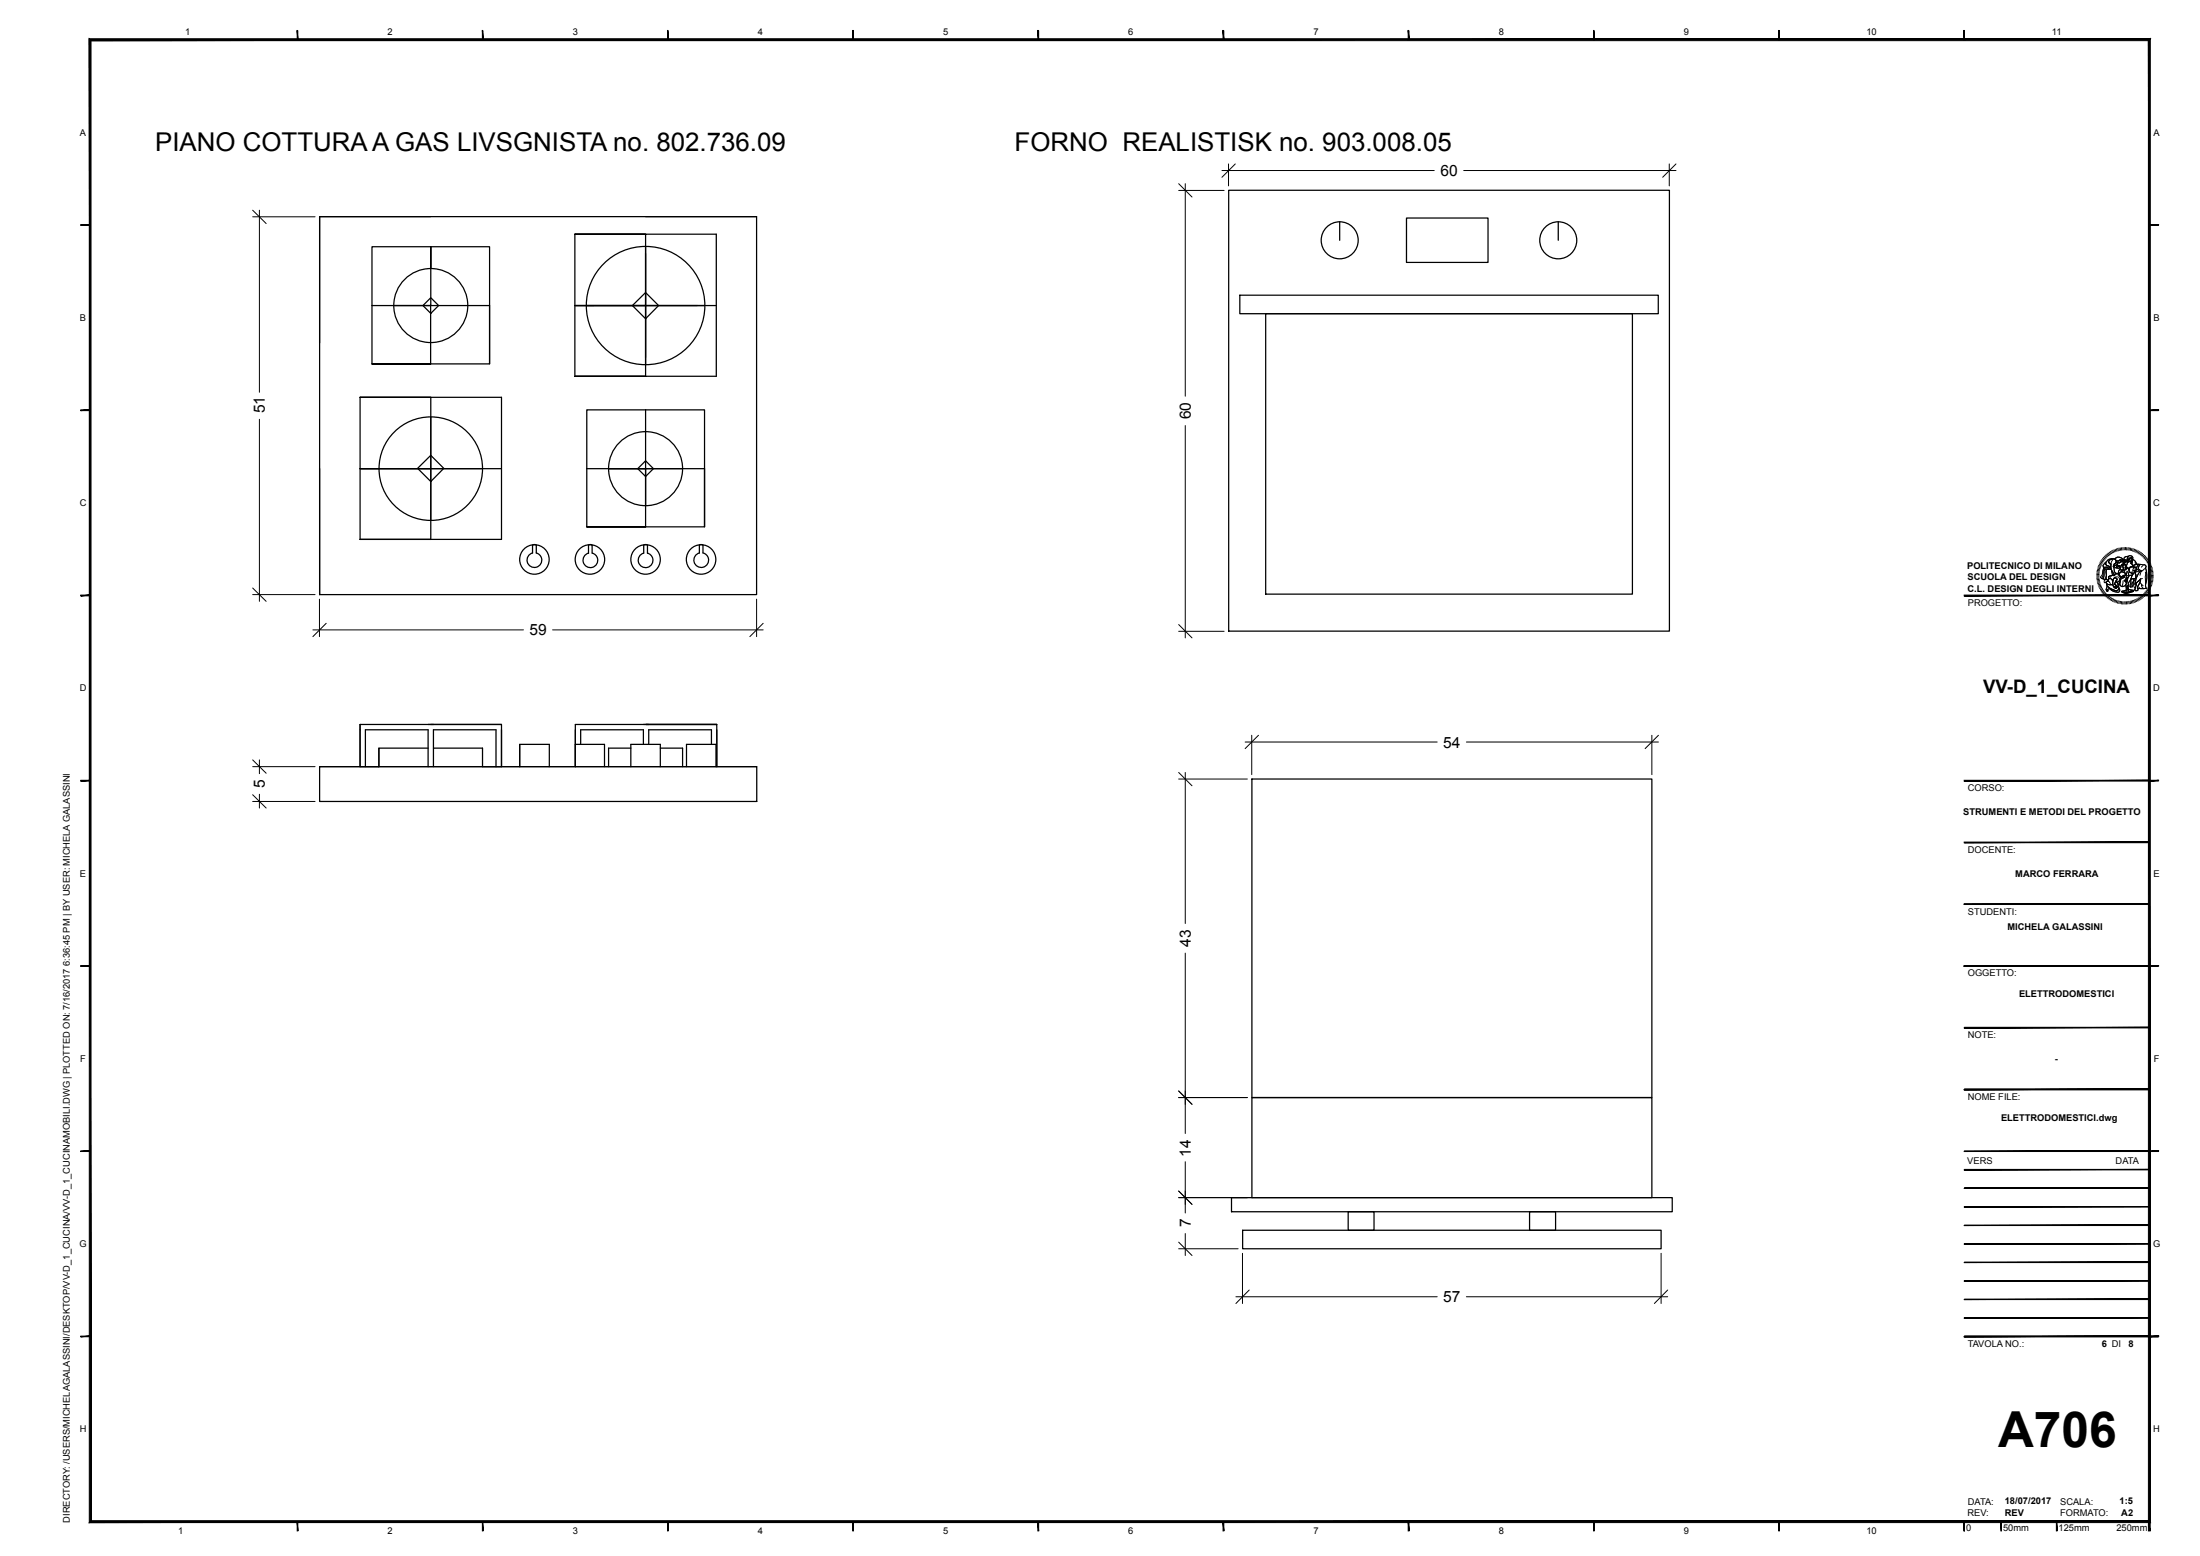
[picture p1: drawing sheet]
<svg xmlns="http://www.w3.org/2000/svg" width="594mm" height="420mm" viewBox="0 0 594 420" stroke-linecap="round" stroke-linejoin="round" font-family="sans-serif">
<g fill="none" stroke="#000" stroke-width=".34">
<path d="M86.3 58.5h118v102h-118zM116.3 58.5h-30v34M174.3 58.5h30M331.7 51.4h119v119h-119zM361.7 59.8v5.1M379.8 58.9h22v11.9h-22zM420.7 59.8v5.1M116.3 72.5v-5.9v15.9h-15.9M155.2 63.2v38.4M174.3 66.5v32M334.8 79.7h112.9v5h-112.9zM100.4 82.5v-15.9h31.8v31.6"/>
<path d="M100.4 82.5v15.7M114.2 82.5l2.1-2.1 2.1 2.1-2.1 2.1zM116.3 82.3v15.9h-15.9h31.8v-15.7h-25.9M158.3 82.5h32M160.3 82.5h-5.1h38.2M170.8 82.5l3.5-3.5 3.5 3.5-3.5 3.5zM174.3 82.3v-19.1h-19.1h38.2v38.4h-38.2h19.1v-19.1h-19.1M341.7 84.7h99.1v75.7h-99.1zM97.2 107.2v38.4M116.3 112.5v28M174.3 110.6v31.6h-15.9h31.8v-15.7h-31.8M174.3 110.6h-15.9v15.9"/>
<path d="M174.3 110.6h15.9v31.6M86.3 126.5v34M112.8 126.4l3.5-3.5 3.5 3.5-3.5 3.6zM116.3 126.3v-19.1h-19.1h38.2v38.4h-38.2h19.1v-19.1h-19.1M130.3 126.5h-33.1h38.2M158.4 126.5v15.7M164.3 126.5h20M174.3 124.4l2.1 2.1-2.1 2.1-2.1-2.1zM143.8 149.3v-2.1l.3-.2 .7 .2v2.1M143.8 149.3a1.99 1.99 0 0 0-1.1 3 1.99 1.99 0 0 0 3.2 0 1.99 1.99 0 0 0-1.1-3M159.9 149.3a1.98 1.98 0 0 1 1.2 3 1.98 1.98 0 0 1-3.3 .1 1.98 1.98 0 0 1 1.1-3.1v-2.1l.3-.2 .7 .2v2.1M173.8 147.1l.7-.1 .3 .2v2.1a1.98 1.98 0 0 1 1.2 3 1.98 1.98 0 0 1-3.3 .1 1.98 1.98 0 0 1 1.1-3.1z"/>
<path d="M188.8 149.3v-2.1l.3-.2 .7 .2v2.1M188.8 149.3a1.99 1.99 0 0 0-1.1 3 1.99 1.99 0 0 0 3.3 0 1.99 1.99 0 0 0-1.2-3M97.2 195.5v11.4h5.1M97.2 195.5h38.2v11.4h-5.1v-5h-13.3M97.2 195.5v11.4M115.6 195.5h19.8M135.4 197v9.9M173.7 195.5h19.8M193.5 197v9.9v-11.4h-38.2v11.4M86.3 206.9h118v9.4h-118zM86.3 206.9h118M98.7 206.9v-9.9h16.9v9.9"/>
<path d="M102.3 201.9v5M115.6 201.9h-13.3v5M117 206.9v-9.9h16.9v9.9M140.3 200.9v6v-6h8v6M155.3 200.9h7.9v6M156.8 200.9v-3.9h16.9v3.9M170.3 206.9v-6h8v6M170.3 201.9h-6v5M175.2 200.9v-3.9h16.9v3.9M178.3 201.9h6v5M185.4 206.9v-6h7.9v6M338 210.3h108v86h-108z"/>
<path d="M338 296.3h108v27h-108zM332.5 323.3h119v3.8h-119zM335.5 332.1h113v5h-113zM364 327.1h7v5h-7zM413 327.1h7v5h-7z"/>
<circle cx="361.7" cy="64.9" r="5"/>
<circle cx="420.7" cy="64.9" r="5"/>
<circle cx="116.3" cy="82.5" r="10"/>
<circle cx="174.3" cy="82.5" r="16"/>
<circle cx="116.3" cy="126.5" r="14"/>
<circle cx="174.3" cy="126.5" r="10"/>
<circle cx="144.3" cy="151" r="4"/>
<circle cx="159.3" cy="151" r="4"/>
<circle cx="174.3" cy="151" r="4"/>
<circle cx="189.3" cy="151" r="4"/>
</g>
<g fill="#000" stroke="#000" stroke-width=".27">
<path d="M24.1 10.5l.5 400v-399.5zM24.1 10.5l.5 400-.5 .5z"/>
<path d="M80.2 8.2l.2 2.5v-2.5zM80.2 8.2l.2 2.5h-.2z"/>
<path d="M130.2 8.2l.2 2.5v-2.5zM130.2 8.2l.2 2.5h-.2z"/>
<path d="M180.2 8.2l.2 2.5v-2.5zM180.2 8.2l.2 2.5h-.2z"/>
<path d="M230.2 8.2l.2 2.5v-2.5zM230.2 8.2l.2 2.5h-.2z"/>
<path d="M280.2 8.2l.2 2.5v-2.5zM280.2 8.2l.2 2.5h-.2z"/>
<path d="M330.2 8.2l.2 2.5v-2.5zM330.2 8.2l.2 2.5h-.2z"/>
<path d="M380.2 8.2l.2 2.5v-2.5zM380.2 8.2l.2 2.5h-.2z"/>
<path d="M430.3 8.2l.1 2.5v-2.5zM430.3 8.2l.1 2.5h-.1z"/>
<path d="M480.3 8.2l.1 2.5v-2.5zM480.3 8.2l.1 2.5h-.1z"/>
<path d="M530.2 8.2l.2 2.5v-2.5zM530.2 8.2l.2 2.5h-.2z"/>
<path d="M24.6 11h555.5l.5-.5zM24.1 10.5h556.5l-556 .5z"/>
<path d="M21.8 60.8h2.5v-.2zM21.8 60.6h2.5l-2.5 .2z"/>
<path d="M580.3 60.8h2.5v-.2zM580.3 60.6h2.5l-2.5 .2z"/>
<path d="M21.8 110.8h2.5v-.2zM21.8 110.6h2.5l-2.5 .2z"/>
<path d="M580.3 110.8h2.5v-.2zM580.3 110.6h2.5l-2.5 .2z"/>
<path d="M21.8 160.8h2.5v-.2zM21.8 160.6h2.5l-2.5 .2z"/>
<path d="M530.3 160.8h50v-.2zM530.3 160.6h50l-50 .2z"/>
<path d="M580.3 160.8h2.5v-.2zM580.3 160.6h2.5l-2.5 .2z"/>
<path d="M21.8 210.8h2.5v-.2zM21.8 210.6h2.5l-2.5 .2z"/>
<path d="M530.3 210.8h50v-.2zM530.3 210.6h50l-50 .2z"/>
<path d="M580.3 210.8h2.5v-.2zM580.3 210.6h2.5l-2.5 .2z"/>
<path d="M530.3 227.5h50v-.2zM530.3 227.3h50l-50 .2z"/>
<path d="M530.3 244v.1l50-.1zM530.3 244.1l50-.1v.1z"/>
<path d="M530.3 244.1h50v-.1zM530.3 244h50l-50 .1z"/>
<path d="M21.8 260.8h2.5v-.2zM21.8 260.6h2.5l-2.5 .2z"/>
<path d="M530.3 260.6v.2l50-.2zM530.3 260.8l50-.2v.2z"/>
<path d="M530.3 260.6v.2l50-.2zM530.3 260.8l50-.2v.2z"/>
<path d="M530.3 277.3v.2l50-.2zM530.3 277.5l50-.2v.2z"/>
<path d="M530.3 260.6v.2l50-.2zM530.3 260.8l50-.2v.2z"/>
<path d="M530.3 260.6v.2l50-.2zM530.3 260.8l50-.2v.2z"/>
<path d="M580.3 260.8h2.5v-.2zM580.3 260.6h2.5l-2.5 .2z"/>
<path d="M530.3 294v.1l50-.1zM530.3 294.1l50-.1v.1z"/>
<path d="M530.3 294v.1l50-.1zM530.3 294.1l50-.1v.1z"/>
<path d="M21.8 310.8h2.5v-.1zM21.8 310.7h2.5l-2.5 .1z"/>
<path d="M530.3 315.6h50zM530.3 315.8l50-.2z"/>
<path d="M530.3 310.7v.1l50-.1zM530.3 310.8l50-.1v.1z"/>
<path d="M580.3 310.8h2.5v-.1zM580.3 310.7h2.5l-2.5 .1z"/>
<path d="M530.3 335.7h50zM530.3 335.8l50-.1z"/>
<path d="M530.3 330.7h50zM530.3 330.8l50-.1z"/>
<path d="M530.3 325.7h50zM530.3 325.8l50-.1z"/>
<path d="M530.3 320.6h50zM530.3 320.8l50-.2z"/>
<path d="M530.3 355.7h50zM530.3 355.8l50-.1z"/>
<path d="M530.3 350.7h50zM530.3 350.8l50-.1z"/>
<path d="M530.3 345.7h50zM530.3 345.8l50-.1z"/>
<path d="M530.3 340.7h50zM530.3 340.8l50-.1z"/>
<path d="M21.8 360.8h2.5v-.2zM21.8 360.6h2.5l-2.5 .2z"/>
<path d="M530.3 360.6v.2l50-.2zM530.3 360.8l50-.2v.2z"/>
<path d="M530.3 360.6v.2l50-.2zM530.3 360.8l50-.2v.2z"/>
<path d="M580.3 360.8h2.5v-.2zM580.3 360.6h2.5l-2.5 .2z"/>
<path d="M580.3 360.8h2.5v-.2zM580.3 360.6h2.5l-2.5 .2z"/>
<path d="M580.3 360.8h2.5v-.2zM580.3 360.6h2.5l-2.5 .2z"/>
<path d="M24.6 410.5l-.5 .5 556-.5zM24.1 411l556-.5 .5 .5z"/>
<path d="M80.2 410.7l.2 2.5v-2.5zM80.2 410.7l.2 2.5h-.2z"/>
<path d="M130.2 410.7l.2 2.5v-2.5zM130.2 410.7l.2 2.5h-.2z"/>
<path d="M180.2 410.7l.2 2.5v-2.5zM180.2 410.7l.2 2.5h-.2z"/>
<path d="M230.2 410.7l.2 2.5v-2.5zM230.2 410.7l.2 2.5h-.2z"/>
<path d="M280.2 410.7l.2 2.5v-2.5zM280.2 410.7l.2 2.5h-.2z"/>
<path d="M330.2 410.7l.2 2.5v-2.5zM330.2 410.7l.2 2.5h-.2z"/>
<path d="M380.2 410.7l.2 2.5v-2.5zM380.2 410.7l.2 2.5h-.2z"/>
<path d="M430.3 410.7l.1 2.5v-2.5zM430.3 410.7l.1 2.5h-.1z"/>
<path d="M480.3 410.7l.1 2.5v-2.5zM480.3 410.7l.1 2.5h-.1z"/>
<path d="M530.2 410.7v2.5h.2zM530.2 410.7h.2v2.5z"/>
<path d="M530.2 410.7l.2 2.5v-2.5zM530.2 410.7l.2 2.5h-.2z"/>
<path d="M540.2 410.7l.2 2.5v-2.5zM540.2 410.7l.2 2.5h-.2z"/>
<path d="M555.2 410.7l.2 2.5v-2.5zM555.2 410.7l.2 2.5h-.2z"/>
<path d="M580.1 11v399.5l.5 .5zM580.1 11l.5-.5v400.5z"/>
<path d="M580.1 410.7l.4 2.5v-2.5zM580.1 410.7l.4 2.5h-.4z"/>
</g>
<g fill="none" stroke="#000" stroke-width=".27">
<path d="M68.2 58.5h16.9M68.2 56.7l3.7 3.6M70 56.7v49.2M318.2 51.4h12.3M318.2 49.6l3.6 3.6M320 49.6v57.3M329.9 46h57.3M331.7 44.2v6M333.5 44.2l-3.6 3.6M395.2 46h57.3M450.7 44.2v6M452.5 44.2l-3.6 3.6"/>
<path d="M70 113.2v49.1M320 114.9v57.3M68.2 158.7l3.7 3.6M566.1 154.7h.7M566.1 155l.7 .1M566.1 155.4h.7M566.1 154.3l.7 .1M566.2 154l.7 .1M566.3 153.6l.6 .2M566.4 153.3l.6 .2M566.5 153l.6 .2M566.6 152.6l.6 .3"/>
<path d="M566.8 152.3l.6 .3M566.8 155.7l-.7 .1M566.8 156.1h-.7M566.8 156.4l-.7 .1M566.9 156.7l-.7 .1M566.9 151.9l.6 .4M566.9 157l-.6 .2M567 157.3l-.6 .2M567.1 151.6l.6 .4M567.1 157.7l-.6 .2M567.2 151.4l.6 .3M567.2 158l-.6 .2"/>
<path d="M567.4 158.3l-.7 .2M567.5 151.1l.5 .3M567.5 158.5l-.6 .3M567.7 158.8l-.6 .4M567.7 150.8l.5 .4M567.8 159.1l-.6 .4M567.9 150.5l.5 .4M568 153l1.4 .3 .5-.3 .1 .6h-.3a1.47 1.47 0 0 1-1.8-.4zM568 153v.5M568 159.4l-.6 .4M568.1 150.2l.5 .5M568.2 153.6l-.3 .5-.1 1.3-.4 .7 .4 .2"/>
<path d="M568.2 159.6l-.6 .5M568.3 151.9l.3-.1v.3a.82 .82 0 0 0 .9 .8l.3 .1-.5 .3-.5-.2-.8-.1-.2-.3zM568.3 153.6h.6l-.3 .5v2.3l-.2 .1-.6-.3zM568.4 153.6l-.3 .6v1.3l-.3 .7 .8 .2M568.4 150l.5 .4M568.4 159.9l-.5 .4M568.6 151.8l-.1 .1a.73 .73 0 0 0-.6 .5 .73 .73 0 0 0 .2 .7h.7l.5 .2 .6-.3M568.6 157.2h.1a1.22 1.22 0 0 0 1.8 .5M568.6 149.7l.5 .5M568.7 151.6l.8-.7 1.1-.1-.3 .1a.82 .82 0 0 0-.9 1l.6 .3-.1 .8-.4-.1a.81 .81 0 0 1-.9-.8zM568.8 157.5l.7 .3 1-.1 .1 .5 .3 .3-.1 .2 .3-.2 .2 .3-.1-.5 .2 .4-.1-.4 .4 .1-.8-.7 .4-.7 .3 .1 .3 1a.83 .83 0 0 1 0 1.2 .83 .83 0 0 1-1.2-.1l-.8-.3-.9-.7zM568.8 157.5l.1 .7 .7 .6 2 .8"/>
<path d="M568.8 153.7l.5-.1a.54 .54 0 0 1 .9 .4l.4 .7-.1 .5-.3 .2a.62 .62 0 0 0-.6 .1 .62 .62 0 0 0-.2 .7l-.2 .3a.46 .46 0 0 1-.5-.1 .46 .46 0 0 1-.1-.6v-1.7zM568.9 153.6l-.3 .5 .1 2.3M568.9 158.2l1.6 1a1.02 1.02 0 0 0 1.7-.4 .67 .67 0 0 1-.1 .9 .67 .67 0 0 1-.9 .1l-1.4-.7a.36 .36 0 0 0-.5-.2 .36 .36 0 0 0-.1 .5l-.3 .2-.3-.4zM568.9 158.2a1.02 1.02 0 0 0 .1 1.4l.2-.2a.37 .37 0 0 1 0-.6 .37 .37 0 0 1 .6 .3 2.5 2.5 0 0 0 2.4 .6l.1-.6-.2-.3M568.9 149.5l.5 .5M569.2 156.6a.52 .52 0 0 0-.8-.1 .52 .52 0 0 0 0 .8 .75 .75 0 0 1 .7-.4 .75 .75 0 0 1 .7 .5v.1M569.2 149.3l.4 .5M569.4 155.6l1.1-.4 .4 .2a.47 .47 0 0 1 .6-.5l.7 .3a1.03 1.03 0 0 1 .3 1.3 1.03 1.03 0 0 1-1.3 .5l.2-.3a.46 .46 0 0 0-.1-.7 .46 .46 0 0 0-.7 .3l-.1 .4-.7-.6-.4 .1zM569.5 156.2l.3-.1a1.03 1.03 0 0 1 .5 1.7h-.3a1.08 1.08 0 0 1-1.4-.6l.7-.3-.1-.3zM569.5 149.1l.4 .5M569.6 151.2l.2-.1a.88 .88 0 0 1 1-.3 .88 .88 0 0 1 .6 .9l-.2 .2a1.23 1.23 0 0 0-.4 1.7 .97 .97 0 0 0 .7 1.2v.1a.5 .5 0 0 0-.6 .5l-.4-.2 .1-.5-.7-1.5 .1-1h-.3a.56 .56 0 0 1-.4-.5 .56 .56 0 0 1 .3-.5zM569.7 156l.8 .7"/>
<path d="M569.7 156.1l-.5 .4 .1 .4M569.8 148.9l.3 .5M570 153.6h-1.6a.62 .62 0 0 0-.7 .2 .62 .62 0 0 0 0 .7l-.1 .5-.5 .7 .3 .4M570.1 153.9l.3 1.4M570.1 148.7l.3 .6M570.4 151.2l-.4 .9-.1 1.1 .7 1.5a.28 .28 0 0 0-.1 .5 .28 .28 0 0 0 .5-.1l.5-.2-.2-.2a.81 .81 0 0 1-.5-1.1 1.38 1.38 0 0 1 .5-1.8 .92 .92 0 0 0-.4-.9 .92 .92 0 0 0-1-.1l-.7 .3-.5 .5-.1 .5a.81 .81 0 0 0 .9 .8l.3 .1M570.4 148.5l.3 .7M570.5 155.2l-.3 .2a.57 .57 0 0 0-.7 .1 .57 .57 0 0 0-.1 .7h.1M570.6 150.8l-.1 .1a.79 .79 0 0 0-.9 .2 .79 .79 0 0 0 .1 1.1h.2M570.8 148.4l.2 .6M570.8 152.3l1-.5-.1 .6-1.1 .5zM570.8 156a.41 .41 0 0 1 .7 0 .41 .41 0 0 1-.1 .6l-.5 1.1 .8 .7-.4-.1 .1 .4-.2-.4 .1 .5-.2-.3-.3 .2 .1-.2-.4-.6a2.29 2.29 0 0 1 .3-1.9z"/>
<path d="M570.8 156a.47 .47 0 0 1 .7 .2 .47 .47 0 0 1-.2 .6l-.2 .5a.58 .58 0 0 0 .4 .8l.2 .3-.4-.1 .1 .4-.2-.4 .1 .5-.2-.3-.3 .2 .1-.2-.4-.6a2.29 2.29 0 0 1 .3-1.9zM570.9 152.7l.8-.2 .2 .2-.3 .1 .1 .5a.62 .62 0 0 1-.8-.6zM570.9 152.7a.58 .58 0 0 0 .8 .6M571 150.9l.1-.1a1.12 1.12 0 0 1 1.9 .4 .6 .6 0 0 0-1 .2h-.5l-.2-.1M571.1 148.3l.2 .6M571.2 150.6l.5-.2 1 .1a.41 .41 0 0 1 .3 .3 .41 .41 0 0 1 0 .4l-.5-.2-.5 .4a.87 .87 0 0 1-1-.5zM571.3 151.2l.7 .2 .5-.4 .3 .2-.2 .6-.4 .2-.4-.2-.6 .1zM571.4 148.1l.2 .7M571.5 154.8a1.56 1.56 0 0 1 1.2 1.3l-.1 .4-.4 .3M571.6 152.7h.9l-.3 .2a.4 .4 0 0 1-.4 .5 .4 .4 0 0 1-.2-.7zM571.6 157.2l.3 .9a.79 .79 0 0 1 .1 1 .79 .79 0 0 1-.9 .3M571.6 152.5l.3 .2"/>
<path d="M571.7 152.2v.2l-1.1 .5M571.7 155.7l-.7 .2M571.8 148l.1 .7M571.8 151.8l-.3 .5M571.9 155.4l.7 .5M572 152.7h.5l-.3 .2a.34 .34 0 0 1-.2 .5 .34 .34 0 0 1-.4-.4 .34 .34 0 0 1 .4-.3l-.1 .1M572 155.8a.69 .69 0 0 1 .2 1 .69 .69 0 0 1-.9 .2M572.1 155a.96 .96 0 0 1 1-.6 .96 .96 0 0 1 .9 .8l-1.5 .5 .3 .2a.7 .7 0 0 0 1-.6 .42 .42 0 0 0 .1-.4 .42 .42 0 0 0-.3-.3l-.9-.2-.6 .7-.2-.1v-.5l.5-.9 .3 .3h.9l.7-.4-.1-.4 .7 .2-.2 .3 .3 .8-.3 .4 .2 .6-.4 .6-.5 .2-.2 .5h-.2l.3 .2h.2v.4l.2-.3-.4 1a.98 .98 0 0 1-1.4 0l-.4-.3 .4-.6 .1-1.1M572.1 157.7l.8 .6M572.1 147.9l.1 .7M572.2 154.7l.5-.4 1.1 .4 .2 .5-.7 .2a.49 .49 0 0 1-.6 .4 .49 .49 0 0 1-.4-.5l-.2-.3zM572.3 151.7l.1 .1"/>
<path d="M572.4 153.6l-.4 .5-.1 .9M572.4 151.4l.2 .1M572.5 157.1v.9M572.5 147.9l.1 .7M572.5 151.4v.1M572.5 155.7l1.1-.5v.3a.51 .51 0 0 1-.7 .5zM572.6 156.5l-.3 .9-.4 .5M572.7 155.8l-.1 .1M572.8 151.6l.8-.2a.27 .27 0 0 1 .2 .5 .27 .27 0 0 1-.5-.1zM572.8 152.5l.3-.3h.5l.6 .9a.26 .26 0 0 1 .1 .4 .26 .26 0 0 1-.3 .1 .26 .26 0 0 1-.2-.3 .53 .53 0 0 0 0-.8 .53 .53 0 0 0-.8 .1v.1a.7 .7 0 0 1 0 1.2 .41 .41 0 0 1-.6-.2 .41 .41 0 0 1 .2-.5zM572.8 147.8l.1 .7M572.8 151.2l-.2 .6-.4 .2-.4-.2-.5 .1"/>
<path d="M572.9 159.6l2-.5 1.2 .3-2.1 .5zM572.9 159.6l1.1 .3v.3l-1.1-.3zM572.9 159.6a6.1 6.1 0 0 1 3.2-.2l-2.1 .5zM573.1 152.4a.78 .78 0 0 1 .9 .4 .78 .78 0 0 1-.2 .9l-.5 .2zM573.2 147.8v.7M573.2 151.4a.39 .39 0 0 1 .6-.3 .39 .39 0 0 1 .1 .6h-.1M573.3 151.2a.41 .41 0 0 1 .6-.1 .41 .41 0 0 1-.1 .6l-.1-.3h-.5zM573.3 156.8l-.4 1.5 1.1-.2M573.3 155.8v.1M573.3 155.5l.2 .1M573.3 155.8h.1M573.4 155.5l-.1 .1"/>
<path d="M573.4 152.6h.1M573.5 152.5l-.2 .2M573.5 147.8l.1 .6M573.6 156.7h.2l.2-.5 .5-.2-.4 1.3v-.4h-.2zM573.6 151.5l-.4-.1-.4 .2h.2a.42 .42 0 0 0 .4 .3 .42 .42 0 0 0 .4-.4l-.2-.1v.2M573.6 153.9v.7M573.7 155.3l-.1 .2a.51 .51 0 0 1-.3 .5 .51 .51 0 0 1-.6-.2M573.7 152.4l.3 .3-.2 .1M573.8 152.6a.44 .44 0 0 0-.6-.3 .44 .44 0 0 0 0 .7 .49 .49 0 0 1 0 .9 .49 .49 0 0 1-.7-.5l.1-.1a.92 .92 0 0 1 .5-1.1h.1a.89 .89 0 0 1 1 .9 .25 .25 0 0 1 0 .5 .25 .25 0 0 1-.4-.3M573.9 147.8l-.1 .6M573.9 152.9l-.1 .1M574 152.7a.44 .44 0 0 1-.1 .6 .44 .44 0 0 1-.6-.1"/>
<path d="M574 153.6l-.2 .2-.5 .1M574 159.9l2.1-.5v.2l-2.1 .6zM574 159.9v.3M574.1 151.6l.1-.1 .2 .4-.3 .8M574.1 156.1h.1M574.1 156.7v.6l.2-.3M574.2 153.1l-.1-.4a.94 .94 0 0 0 0-1.2l-.3-.4a.46 .46 0 0 1-.3-.5 .46 .46 0 0 1 .6-.3h.5l-.3 .7 .1 .8 .3-.1v-.4a.39 .39 0 0 0 .3 .3 .39 .39 0 0 0 .4-.2l-.1 .7 .3-.1 .4 .7-1.1 .6M574.2 151.1l.1 .5M574.2 147.8v.7M574.3 156.5l-.2 .2v-.2M574.3 154.1l-.2 1.4M574.3 153.4l.5 .2"/>
<path d="M574.4 158.2l.2 .1 .1 .9-.3-.6-.3 .7zM574.4 155.3l-.3 .3v.5M574.5 156l-.4 .1-.3 .6h-.2l.3 .2h.2M574.5 154.2l-.4 .9M574.6 150.3a.78 .78 0 0 0-1.1 .7M574.6 147.8l-.1 .7M574.7 150.1a.79 .79 0 0 1 1 .1 .79 .79 0 0 1 .1 1l-.1 .7-.3 .3v-.8l.3-.4-.3-.5a.89 .89 0 0 0-.7 1.2l-.3 .1-.1-.8zM574.7 151.2v.1a.39 .39 0 0 0 .3 .3 .39 .39 0 0 0 .4-.2M574.7 150.1a.79 .79 0 0 1 1 .1 .79 .79 0 0 1 .1 1l-.1 .3a.35 .35 0 0 1 0 .4 .35 .35 0 0 1-.4 .1l.4-1a.33 .33 0 0 0-.2-.4 .33 .33 0 0 0-.4 .1 .91 .91 0 0 0-.5 1l-.2 .1v-.9zM574.8 153.3h.1a1.37 1.37 0 0 1 1.7-.2 .75 .75 0 0 1-.3 1.3 .8 .8 0 0 1-1.3 0l-.2-.3zM574.9 150.7l.6-.2 .2 .5-.3 .4a.45 .45 0 0 1-.6 0 .45 .45 0 0 1 .1-.7zM574.9 155.3l.8-.1-.4 1.2-.7 1 .1 .7-.3 .1-.3 .6-.2-.9z"/>
<path d="M574.9 151l.2 .1M574.9 155.3l-1 2.7 .2 .8 .4-.7 .2 1.4-.3-.9-.4 1.1 .1-.9M575 151.1h.1M575 151.4l.1 .1M575 154.4l-.3 .4 .1 .5 1-.1 .4-.6M575 147.9l-.2 .6M575 151.3l.1 .1M575.3 147.9l-.1 .7M575.3 151.1l.2 .1M575.4 156.3l.7-.1v.5l-.5 .8 .2 .7-.1 .2-.6-.1zM575.4 151.2h.1M575.6 152l.4 .6"/>
<path d="M575.6 148l-.1 .6M575.6 154.4l.1 .1M575.7 152.8l.8-.4 1-.1-.6 1zM575.7 155.2l-.4 1.2-.7 1v.9M575.8 151l.6 .4 .6 .9-.3 .1a.66 .66 0 0 1-1 0 .66 .66 0 0 1 .1-1zM575.8 154.4h-.3M575.8 151l.6 .4 .3 .6M575.8 154.7h.1M576 148.1l-.2 .7M576.1 159.4v.2l-2.1 .6-1.1-.3v-.3M576.1 156.2l-.2 .9a1 1 0 0 0-.1 1.2h-.7l.2-2M576.3 148.2l-.2 .7"/>
<path d="M576.4 154.3h.3l-.1 .8a.7 .7 0 0 1 .1 .9 .7 .7 0 0 1-.9 .2l-.5 .1 .4-1.1zM576.4 154.1l-.1 .3M576.4 153.1l.4 .1 .1 .3M576.4 151.9l.6 .4M576.6 156.2l-1.2 .1M576.6 157.5l-.2 .2 .3 .3M576.6 148.3l-.2 .7M576.7 154.3l-.1 .7a2.39 2.39 0 0 1-.4 1.9 1.56 1.56 0 0 0 .3 1.9M576.9 157.3l1.1-1-.1 .6-.8 1.8a.42 .42 0 0 1 0 .6 .42 .42 0 0 1-.6 0 .42 .42 0 0 1 .1-.6zM576.9 153.3a1.07 1.07 0 0 1 1.6-.8 .57 .57 0 0 1 .8 .2 .57 .57 0 0 1-.2 .8l-.3 .2a1.06 1.06 0 0 1-1 .5 1.06 1.06 0 0 1-.9-.7M576.9 153.5l-.6 .9a.81 .81 0 0 1-1.3-.1 .8 .8 0 0 1 .1-1 .8 .8 0 0 1 1-.1l-.2 .5a.26 .26 0 0 0 0 .4 .26 .26 0 0 0 .4-.1l.3-.4a.94 .94 0 0 0-1.3-.6l-.6 .6 .1 .3M576.9 155.1l.1 .5"/>
<path d="M577 148.5l-.3 .6M577.3 148.6l-.3 .6M577.4 154.2l-.9 .1M577.4 158.5l.6 .4M577.6 152.3l-1.1 .1-.8 .5M577.6 148.8l-.3 .6M577.7 152.5l.2-.2 .7 .2a.51 .51 0 0 1 .7 .1 .51 .51 0 0 1 0 .7l.2 .7a7.4 7.4 0 0 1-.2 4l.3 .8h-2.5l.9-2.5-1.6 1.4a5.7 5.7 0 0 1 1.6-3.5l.3-.1a.87 .87 0 0 1-.9-.6 .87 .87 0 0 1 .3-1zM577.8 157.2l.8 .9M577.8 154.2l-.9 1.5-.5 2 1.6-1.4 .5-.1M577.9 152.4a.92 .92 0 0 0-.5 1 .92 .92 0 0 0 .9 .7M577.9 149l-.4 .6M578 156.3l-.3 1-.6 1.1 .2 .8-.6 .2a.74 .74 0 0 1-.1-1.1l.3-1"/>
<path d="M578.1 154.2l-.3 1.1M578.2 157.7l.1 .8 .6 .4M578.2 149.2l-.4 .5M578.5 152.8l-.3 .3M578.5 149.4l-.4 .6M578.8 149.7l-.5 .5M579.1 149.9l-.5 .5M579.2 159.8l.5 .4M579.3 154.4v3.3M579.3 153.3a10.2 10.2 0 0 1 0 5l.3 .5h-2.4M579.3 150.1l-.5 .5M579.4 159.5l.5 .4"/>
<path d="M579.5 150.4l-.5 .4M579.6 159.3l.6 .3M579.7 159l.6 .3M579.8 150.7l-.6 .4M579.9 158.7l.6 .3M580 151l-.6 .4M580.1 158.4l.6 .3M580.2 151.3l-.6 .3M580.2 158.1l.6 .3M580.3 157.8l.7 .2M580.4 151.6l-.6 .3M580.4 157.5l.6 .2"/>
<path d="M580.5 157.2l.7 .2M580.5 151.9l-.6 .3M580.6 156.9l.7 .1M580.6 156.6h.7M580.7 156.2l.6 .1M580.7 155.6l.7 .1M580.7 155.3h.7M580.7 152.2l-.6 .3M580.7 155.9l.7 .1M580.8 152.5l-.6 .3M581 152.9l-.7 .2M581.1 153.2l-.7 .2"/>
<path d="M581.2 153.6l-.7 .1M581.3 153.9l-.7 .1M581.3 154.2l-.6 .2M581.3 154.6l-.6 .1M581.4 155h-.7M68.2 160.5h16.9M84.5 170h56.8M86.3 161.7v10.1M88.1 168.2l-3.6 3.6M149.2 170h56.9M204.3 161.7v10.1M206.1 168.2l-3.6 3.6"/>
<path d="M318.2 170.4h12.3M318.2 168.6l3.6 3.6M568.6 160.2l-.5 .4M568.8 160.4l-.5 .5M569.1 160.6l-.5 .5M569.3 160.8l-.4 .5M569.6 161l-.4 .6M569.8 161.2l-.4 .6M570.1 161.4l-.4 .6M570.4 161.6l-.4 .5M570.7 161.7l-.3 .6M571 161.9l-.3 .5"/>
<path d="M571.3 162l-.3 .6M571.6 162.1l-.2 .6M571.9 162.1l-.2 .7M572.2 162.2l-.1 .7M572.5 162.3l-.1 .7M572.8 162.4l-.1 .6M573.2 162.4l-.1 .7M573.5 162.4v.7M573.8 162.4v.7M574.1 162.4l.1 .7M574.5 162.4v.6M574.8 162.3l.1 .7"/>
<path d="M575.1 162.3l.1 .7M575.4 162.2l.2 .7M575.8 162.1l.1 .7M576.1 162l.2 .7M576.3 161.9l.3 .6M576.6 161.8l.3 .6M576.9 161.6l.4 .6M577.2 161.5l.4 .6M577.5 161.3l.4 .6M577.8 161.1l.4 .6M578 160.9l.5 .6M578.3 160.7l.4 .5"/>
<path d="M578.5 160.5l.5 .5M578.8 160.3l.5 .5M579 160l.5 .5M338 198.5v10.6M339.8 198.5l-3.6 3.6M446 198.5v10.6M447.8 198.5l-3.6 3.6M68.2 216.3h16.9M68.2 206.9h16.9M68.2 214.5l3.7 3.6M68.2 205.1l3.7 3.6M70 205.1v3.7"/>
<path d="M70 214.4v3.7M318.2 210.3h18.6M318.2 208.5l3.6 3.6M320 208.5v40.8M336.2 200.3h51.8M395.9 200.3h51.9M320 257.3v48.7M318.2 296.3h18.6M318.2 294.5l3.6 3.6M320 313.6v13.8M318.2 323.3h18.6M318.2 321.5l3.6 3.6"/>
<path d="M318.2 337.1h16.1M318.2 335.3l3.6 3.6M320 333v5.9M335.5 338.3v13.5M448.5 338.3v13.5M333.7 350h54.3M337.3 348.2l-3.6 3.6M395.9 350h54.4M450.3 348.2l-3.6 3.6"/>
</g>
<g fill="#fff" stroke="#fff" stroke-width=".27">
<path d="M68.2 107.4v4.2h3.7zM68.2 107.4h3.7v4.2z"/>
<path d="M142.9 168.2v3.6l4.8-3.6zM142.9 171.8l4.8-3.6v3.6z"/>
<path d="M318.2 108.4v5h3.6zM318.2 108.4h3.6v5z"/>
<path d="M389.6 198.5v3.6l4.8-3.6zM389.6 202.1l4.8-3.6v3.6z"/>
<path d="M318.2 250.8v5h3.6zM318.2 250.8h3.6v5z"/>
<path d="M389.6 348.2v3.6l4.8-3.6zM389.6 351.8l4.8-3.6v3.6z"/>
<path d="M68.2 210.4v2.5h3.7zM68.2 210.4h3.7v2.5z"/>
<path d="M318.2 307.5v4.6h3.6zM318.2 307.5h3.6v4.6z"/>
<path d="M318.2 328.9v2.6h3.6zM318.2 328.9h3.6v2.6z"/>
<path d="M388.8 44.2v3.6l4.9-3.6zM388.8 47.8l4.9-3.6v3.6z"/>
</g>
<text font-size="13.4" x="539.5" y="390.5">A706</text>
<g font-size="7">
<text x="41.9" y="40.7">PIANO COTTURA A GAS LIVSGNISTA no. 802.736.09</text>
<text x="274" y="40.7">FORNO REALISTISK no. 903.008.05</text>
</g>
<text font-size="5" x="535.4" y="187">VV-D_1_CUCINA</text>
<g font-size="4.2">
<text x="388.9" y="47.5">60</text>
<text x="71.5" y="111.6" transform="rotate(-90 71.5 111.6)">51</text>
<text x="321.5" y="113.2" transform="rotate(-90 321.5 113.2)">60</text>
<text x="142.9" y="171.5">59</text>
<text x="389.7" y="201.8">54</text>
<text x="71.5" y="212.8" transform="rotate(-90 71.5 212.8)">5</text>
<text x="321.5" y="255.5" transform="rotate(-90 321.5 255.5)">43</text>
<text x="321.5" y="312.2" transform="rotate(-90 321.5 312.2)">14</text>
<text x="321.5" y="331.3" transform="rotate(-90 321.5 331.3)">7</text>
<text x="389.7" y="351.5">57</text>
</g>
<g font-size="2.5">
<text x="50" y="9.6">1</text>
<text x="104.6" y="9.6">2</text>
<text x="154.6" y="9.6">3</text>
<text x="204.6" y="9.6">4</text>
<text x="254.6" y="9.6">5</text>
<text x="304.6" y="9.6">6</text>
<text x="354.6" y="9.6">7</text>
<text x="404.6" y="9.6">8</text>
<text x="454.6" y="9.6">9</text>
<text x="503.9" y="9.6">10</text>
<text x="554" y="9.6">11</text>
<text x="21.6" y="36.6">A</text>
<text x="581.5" y="36.6">A</text>
<text x="21.6" y="86.6">B</text>
<text x="581.5" y="86.6">B</text>
<text x="21.5" y="136.6">C</text>
<text x="581.4" y="136.6">C</text>
<text x="531.1" y="153.7">POLITECNICO DI MILANO</text>
<text x="531.2" y="156.7">SCUOLA DEL DESIGN</text>
<text x="531.2" y="159.7">C.L. DESIGN DEGLI INTERNI</text>
<text x="531.3" y="163.5">PROGETTO:</text>
<text x="21.5" y="186.6">D</text>
<text x="581.4" y="186.6">D</text>
<text x="531.3" y="213.5">CORSO:</text>
<text x="530.1" y="220">STRUMENTI E METODI DEL PROGETTO</text>
<text x="531.3" y="230.2">DOCENTE:</text>
<text x="21.6" y="236.6">E</text>
<text x="544.1" y="236.6">MARCO FERRARA</text>
<text x="581.5" y="236.6">E</text>
<text x="531.3" y="246.9">STUDENTI:</text>
<text x="542" y="250.9">MICHELA GALASSINI</text>
<text x="531.3" y="263.5">OGGETTO:</text>
<text x="545.1" y="269">ELETTRODOMESTICI</text>
<text x="531.3" y="280.2">NOTE:</text>
<text x="21.7" y="286.6">F</text>
<text x="554.8" y="286.6">-</text>
<text x="581.6" y="286.6">F</text>
<text x="531.3" y="296.9">NOME FILE:</text>
<text x="540.3" y="302.5">ELETTRODOMESTICI.dwg</text>
<text x="531.2" y="314.1">VERS</text>
<text x="571.2" y="314.1">DATA</text>
<text x="21.4" y="336.6">G</text>
<text x="581.3" y="336.6">G</text>
<text x="531.3" y="363.7">TAVOLA NO.:</text>
<text x="567.5" y="363.7">6 DI</text>
<text x="574.7" y="363.7">8</text>
<text x="21.5" y="386.6">H</text>
<text x="581.4" y="386.6">H</text>
<text x="531.3" y="406.2">DATA:</text>
<text x="541.3" y="406.1">18/07/2017</text>
<text x="556.2" y="406.1">SCALA:</text>
<text x="572.3" y="406.1">1:5</text>
<text x="18.9" y="411" transform="rotate(-90 18.9 411)">DIRECTORY: /USERS/MICHELAGALASSINI/DESKTOP/VV-D_1_CUCINA/VV-D_1_CUCINAMOBILI.DWG | PLOTTED ON: 7/16/2017 6:36:45 PM | BY USER: MICHELA GALASSINI</text>
<text x="530.8" y="413.2">0</text>
<text x="531.2" y="409.1">REV:</text>
<text x="540.8" y="413.2">50mm</text>
<text x="541.3" y="409.1">REV</text>
<text x="555.8" y="413.2">125mm</text>
<text x="556.2" y="409.1">FORMATO:</text>
<text x="571.4" y="413.2">250mm</text>
<text x="572.7" y="409.1">A2</text>
<text x="48.1" y="414.1">1</text>
<text x="104.6" y="414.1">2</text>
<text x="154.6" y="414.1">3</text>
<text x="204.6" y="414.1">4</text>
<text x="254.6" y="414.1">5</text>
<text x="304.6" y="414.1">6</text>
<text x="354.6" y="414.1">7</text>
<text x="404.6" y="414.1">8</text>
<text x="454.6" y="414.1">9</text>
<text x="503.9" y="414.1">10</text>
</g>
</svg>
